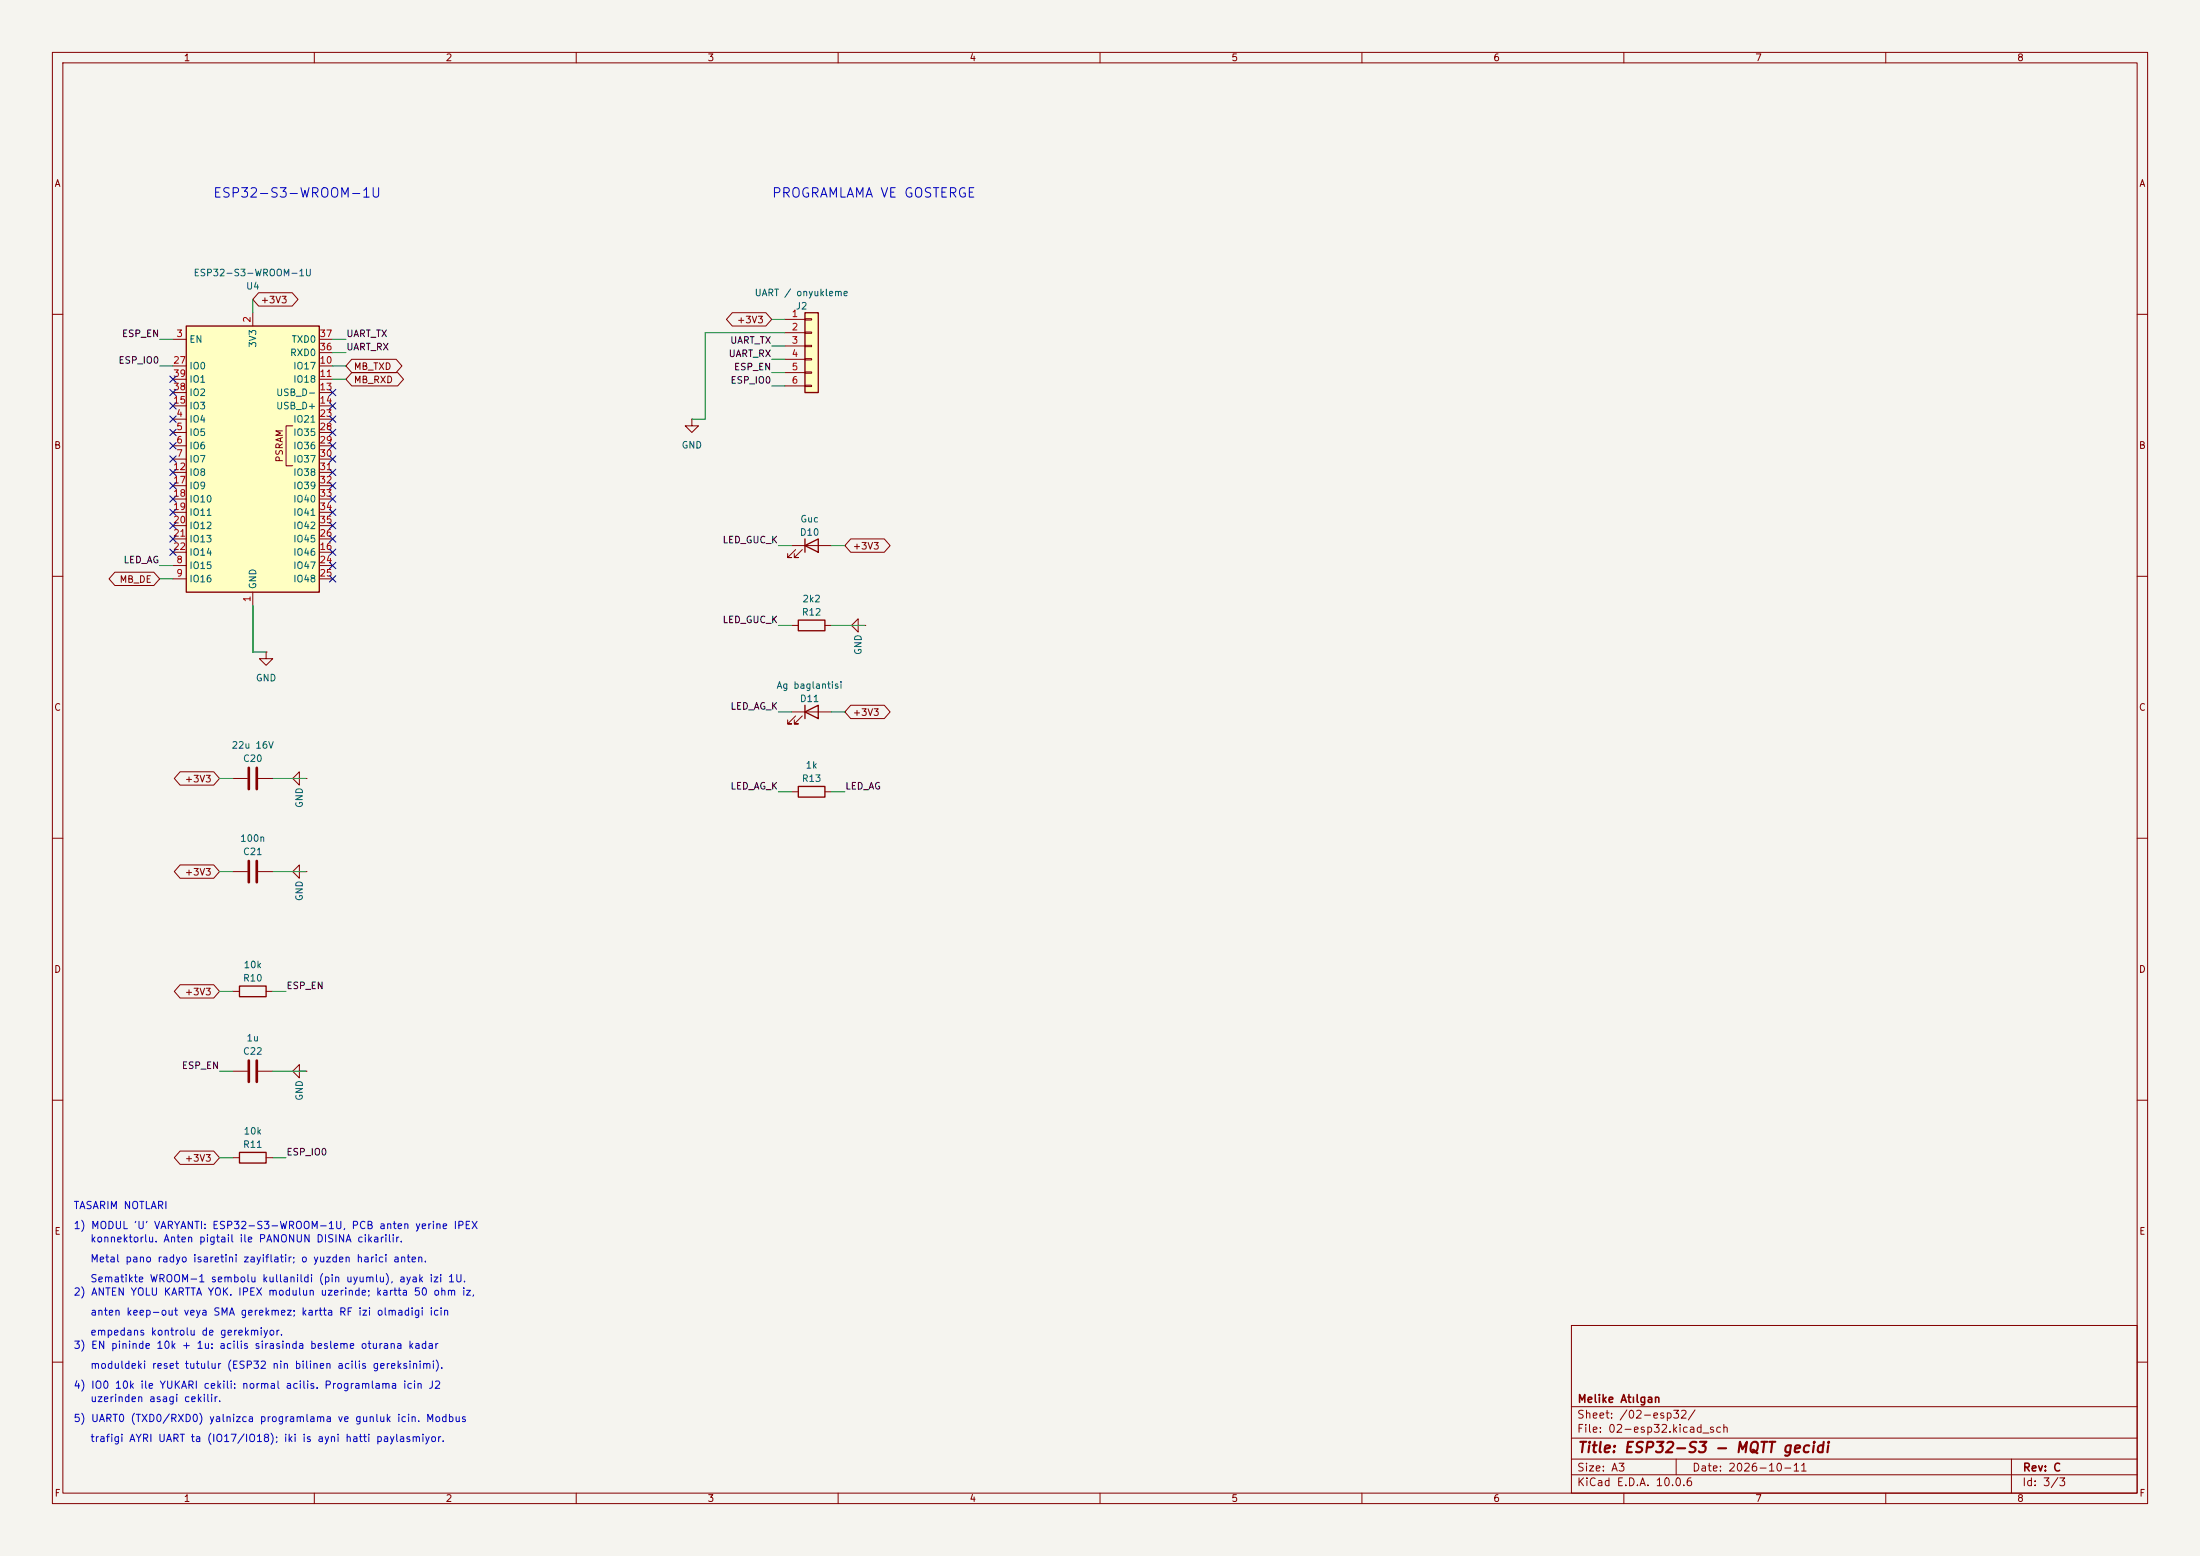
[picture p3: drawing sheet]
<svg xmlns="http://www.w3.org/2000/svg" width="420mm" height="297mm" viewBox="0 0 420 297" stroke-linecap="round" stroke-linejoin="round" font-family="sans-serif">
<path d="M0 0h420v297h-420z" fill="#f5f4ef" stroke="#f5f4ef" stroke-width=".19"/>
<g fill="none" stroke="#840000" stroke-width=".19">
<path d="M10 10h400v277h-400zM12 12h396v273h-396zM60 10v2M110 10v2M160 10v2M210 10v2M260 10v2M310 10v2M360 10v2M10 60h2M408 60h2M132.1 80v1.3h1.2l-1.2 1.3-1.3-1.3h1.3"/>
<path d="M132.1 80h.1M10 110h2M151.1 104.1h7.6M151.1 119.4h1.3M151.9 104.9l-1.5 1.5h.7h-.7v-.7M153.2 104.9l-1.6 1.5h.8h-.8v-.7M157.5 119.4h1.2M163.8 119.4v-1.3l-1.2 1.3 1.2 1.3v-1.3h1.3M165.1 119.4h.1M408 110h2M50.8 124.5v1.2h1.3l-1.3 1.3-1.3-1.3h1.3M50.8 124.5h.1"/>
<path d="M151.1 135.9h7.6M151.9 136.7l-1.5 1.5h.7h-.7v-.8M153.2 136.7l-1.6 1.5h.8h-.8v-.8M10 160h2M44.4 148.6h2.8M49.3 148.6h2.8M151.1 151.1h1.3M157.5 151.1h1.2M408 160h2M57.1 166.4v-1.3l-1.2 1.3 1.2 1.2v-1.2h1.3M58.4 166.4h.1M10 210h2"/>
<path d="M44.4 204.5h2.8M49.3 204.5h2.8M57.1 204.5v-1.3l-1.2 1.3 1.2 1.2v-1.2h1.3M58.4 204.5h.1M408 210h2M44.4 221h1.3M50.8 221h1.3M300 253h108v32h-108zM10 260h2M300 278.5h108M300 274.5h108M300 268.5h108"/>
<path d="M320 278.5v3M384 278.5v6.5M408 260h2M60 285v2M110 285v2M160 285v2M210 285v2M260 285v2M300 281.5h108M310 285v2M360 285v2"/>
</g>
<path d="M152.4 118.4h5.1v2h-5.1zM153.7 104.1l2.5-1.2v2.5zM153.7 102.9v2.5M153.7 135.9l2.5-1.3v2.6zM153.7 134.6v2.6M152.4 150.1h5.1v2h-5.1zM45.7 220h5.1v2h-5.1z" fill="none" stroke="#840000" stroke-width=".25"/>
<path d="M47.5 146.6v4M49 146.6v4M47.5 202.4v4.1M49 202.4v4.1" fill="none" stroke="#840000" stroke-width=".51"/>
<path d="M153.7 59.7h2.5v15.2h-2.5z" fill="#ffffc2"/>
<path d="M153.7 59.7h2.5v15.2h-2.5zM45.7 188.2h5.1v2h-5.1z" fill="none" stroke="#840000" stroke-width=".25"/>
<g fill="none" stroke="#840000" stroke-width=".19">
<path d="M149.9 61h3.8M149.9 63.5h3.8M149.9 66h3.8M149.9 68.6h3.8M149.9 71.1h3.8M149.9 73.7h3.8M153.7 60.8h1.2v.3h-1.2zM153.7 63.4h1.2v.2h-1.2zM153.7 65.9h1.2v.3h-1.2zM153.7 68.5h1.2v.2h-1.2zM153.7 71h1.2v.2h-1.2zM153.7 73.5h1.2v.3h-1.2z"/>
<path d="M57.1 148.6v-1.3l-1.2 1.3 1.2 1.3v-1.3h1.3M58.4 148.6h.1M44.4 166.4h2.8M49.3 166.4h2.8M44.4 189.2h1.3M50.8 189.2h1.3"/>
</g>
<path d="M47.5 164.3v4.1M49 164.3v4.1" fill="none" stroke="#840000" stroke-width=".51"/>
<path d="M35.6 62.2h25.4v50.8h-25.4z" fill="#ffffc2"/>
<path d="M35.6 62.2h25.4v50.8h-25.4z" fill="none" stroke="#840000" stroke-width=".25"/>
<g fill="none" stroke="#840000" stroke-width=".19">
<path d="M48.3 59.7v2.5M49.4 55.9h6.4l1.1 1.3-1.1 1.2h-6.4l-1.1-1.2zM139.8 59.7h6.4l1.1 1.3-1.1 1.2h-6.4l-1.1-1.2zM33 64.8h2.6M33 69.9h2.6M33 72.4h2.6M33 74.9h2.6M33 77.5h2.6M61 64.8h2.5M61 69.9h2.5M61 72.4h2.5M61 74.9h2.5"/>
<path d="M61 77.5h2.5M61 67.3h2.5M67.2 68.6h8.4l1.1 1.3-1.1 1.2h-8.4l-1.2-1.2zM67.2 71.1h8.7l1.1 1.3-1.1 1.3h-8.7l-1.2-1.3zM33 80h2.6M33 82.6h2.6M33 85.1h2.6M33 87.6h2.6M33 90.2h2.6M33 92.7h2.6M33 95.3h2.6M33 97.8h2.6"/>
<path d="M55.9 81.3h-1.3v7.6h1.3M61 80h2.5M61 82.6h2.5M61 85.1h2.5M61 87.6h2.5M61 90.2h2.5M61 92.7h2.5M61 95.3h2.5M61 97.8h2.5M21.9 109.2h7.5l1.1 1.3-1.1 1.3h-7.5l-1.1-1.3zM33 108h2.6M33 110.5h2.6"/>
<path d="M33 105.4h2.6M33 100.3h2.6M33 102.9h2.6M48.3 113v2.6M61 108h2.5M61 110.5h2.5M61 105.4h2.5M61 100.3h2.5M61 102.9h2.5M162.4 102.9h6.4l1.1 1.2-1.1 1.3h-6.4l-1.1-1.3zM162.4 134.6h6.4l1.1 1.3-1.1 1.3h-6.4l-1.1-1.3zM34.4 147.3h6.4l1.1 1.3-1.1 1.3h-6.4l-1.1-1.3z"/>
<path d="M34.4 165.1h6.4l1.1 1.3-1.1 1.2h-6.4l-1.1-1.2zM34.4 188h6.4l1.1 1.2-1.1 1.3h-6.4l-1.1-1.3zM34.4 219.7h6.4l1.1 1.3-1.1 1.3h-6.4l-1.1-1.3z"/>
</g>
<g fill="none" stroke="#009600" stroke-width=".19">
<path d="M48.3 57.2v2.5M30.5 64.8h2.5M30.5 69.9h2.5M63.5 64.8h2.5M63.5 69.9h2.5M63.5 72.4h2.5M63.5 67.3h2.5M147.3 61h2.6M147.3 68.6h2.6M147.3 66h2.6M147.3 71.1h2.6M147.3 73.7h2.6"/>
<path d="M149.9 63.5h-15.3v16.5h-2.5M30.5 108h2.5M30.5 110.5h2.5M48.3 115.6v8.9h2.5M148.6 104.1h2.5M148.6 119.4h2.5M158.7 104.1h2.6M158.7 119.4h6.4M148.6 135.9h2.5M158.7 135.9h2.6M41.9 148.6h2.5M52.1 148.6h6.3"/>
<path d="M148.6 151.1h2.5M158.7 151.1h2.6M41.9 166.4h2.5M52.1 166.4h6.3M41.9 189.2h2.5M52.1 189.2h2.5M41.9 204.5h2.5M52.1 204.5h6.3M41.9 221h2.5M52.1 221h2.5"/>
</g>
<g fill="none" stroke="#000084" stroke-width=".19">
<path d="M32.4 79.4l1.2 1.2M32.4 71.8l1.2 1.2M32.4 74.3l1.2 1.2M32.4 76.9l1.2 1.2M33.6 79.4l-1.2 1.2M33.6 71.8l-1.2 1.2M33.6 74.3l-1.2 1.2M33.6 76.9l-1.2 1.2M62.9 79.4l1.2 1.2M62.9 76.9l1.2 1.2M62.9 74.3l1.2 1.2M64.1 79.4l-1.2 1.2"/>
<path d="M64.1 76.9l-1.2 1.2M64.1 74.3l-1.2 1.2M32.4 81.9l1.2 1.3M32.4 97.2l1.2 1.2M32.4 94.6l1.2 1.3M32.4 92.1l1.2 1.2M32.4 89.6l1.2 1.2M32.4 87l1.2 1.2M32.4 99.7l1.2 1.2M32.4 84.5l1.2 1.2M33.6 81.9l-1.2 1.3M33.6 97.2l-1.2 1.2"/>
<path d="M33.6 94.6l-1.2 1.3M33.6 92.1l-1.2 1.2M33.6 89.6l-1.2 1.2M33.6 87l-1.2 1.2M33.6 99.7l-1.2 1.2M33.6 84.5l-1.2 1.2M62.9 81.9l1.2 1.3M62.9 89.6l1.2 1.2M62.9 87l1.2 1.2M62.9 99.7l1.2 1.2M62.9 97.2l1.2 1.2M62.9 84.5l1.2 1.2"/>
<path d="M62.9 94.6l1.2 1.3M62.9 92.1l1.2 1.2M64.1 81.9l-1.2 1.3M64.1 89.6l-1.2 1.2M64.1 87l-1.2 1.2M64.1 99.7l-1.2 1.2M64.1 97.2l-1.2 1.2M64.1 84.5l-1.2 1.2M64.1 94.6l-1.2 1.3M64.1 92.1l-1.2 1.2M32.4 104.8l1.2 1.2M32.4 102.3l1.2 1.2"/>
<path d="M33.6 104.8l-1.2 1.2M33.6 102.3l-1.2 1.2M62.9 102.3l1.2 1.2M62.9 109.9l1.2 1.2M62.9 107.3l1.2 1.3M62.9 104.8l1.2 1.2M64.1 102.3l-1.2 1.2M64.1 109.9l-1.2 1.2M64.1 107.3l-1.2 1.3M64.1 104.8l-1.2 1.2"/>
</g>
<text font-size="2" fill="#840000" x="301" y="277.8">Title: ESP32-S3 - MQTT gecidi</text>
<g font-size="1.8" fill="#0000c2">
<text x="40.6" y="38.2">ESP32-S3-WROOM-1U</text>
<text x="147.2" y="38.2">PROGRAMLAMA VE GOSTERGE</text>
</g>
<g font-size="1.5" fill="#840000">
<text x="301" y="268.1">Melike Atılgan</text>
<text x="300.9" y="273.8">File: 02-esp32.kicad_sch</text>
<text x="300.9" y="271.1">Sheet: /02-esp32/</text>
<text x="300.9" y="281.2">Size: A3</text>
<text x="322.9" y="281.2">Date: 2026-10-11</text>
<text x="386" y="281.2">Rev: C</text>
<text x="300.9" y="284">KiCad E.D.A. 10.0.6</text>
<text x="385.9" y="284">Id: 3/3</text>
</g>
<g font-size="1.4" fill="#0000c2">
<text x="13.9" y="231.1">TASARIM NOTLARI</text>
<text x="13.9" y="234.9">1) MODUL 'U' VARYANTI: ESP32-S3-WROOM-1U, PCB anten yerine IPEX</text>
<text x="17.1" y="237.5">konnektorlu. Anten pigtail ile PANONUN DISINA cikarilir.</text>
<text x="17.1" y="241.3">Metal pano radyo isaretini zayiflatir; o yuzden harici anten.</text>
<text x="17.1" y="245.1">Sematikte WROOM-1 sembolu kullanildi (pin uyumlu), ayak izi 1U.</text>
<text x="13.9" y="247.6">2) ANTEN YOLU KARTTA YOK. IPEX modulun uzerinde; kartta 50 ohm iz,</text>
<text x="17.1" y="251.5">anten keep-out veya SMA gerekmez; kartta RF izi olmadigi icin</text>
<text x="13.9" y="257.8">3) EN pininde 10k + 1u: acilis sirasinda besleme oturana kadar</text>
<text x="17.1" y="255.3">empedans kontrolu de gerekmiyor.</text>
<text x="17.1" y="261.6">moduldeki reset tutulur (ESP32 nin bilinen acilis gereksinimi).</text>
<text x="13.9" y="265.4">4) IO0 10k ile YUKARI cekili: normal acilis. Programlama icin J2</text>
<text x="17.1" y="268">uzerinden asagi cekilir.</text>
<text x="13.9" y="271.8">5) UART0 (TXD0/RXD0) yalnizca programlama ve gunluk icin. Modbus</text>
<text x="17.1" y="275.6">trafigi AYRI UART ta (IO17/IO18); iki is ayni hatti paylasmiyor.</text>
</g>
<g font-size="1.3" fill="#840000">
<text x="35" y="12">1</text>
<text x="85" y="12">2</text>
<text x="135" y="12">3</text>
<text x="185" y="12">4</text>
<text x="235" y="12">5</text>
<text x="285" y="12">6</text>
<text x="335" y="12">7</text>
<text x="385" y="12">8</text>
<text x="10.3" y="36">A</text>
<text x="408.3" y="36">A</text>
<text x="49.7" y="58.2">+3V3</text>
<text x="140.6" y="62">+3V3</text>
<text x="67.4" y="70.9">MB_TXD</text>
<text x="67.4" y="73.4">MB_RXD</text>
<text x="10.2" y="86">B</text>
<text x="54.3" y="88.4" transform="rotate(-90 54.3 88.4)">PSRAM</text>
<text x="408.2" y="86">B</text>
<text x="162.7" y="105.2">+3V3</text>
<text x="22.7" y="111.5">MB_DE</text>
<text x="10.2" y="136">C</text>
<text x="162.7" y="136.9">+3V3</text>
<text x="408.2" y="136">C</text>
<text x="35.2" y="149.6">+3V3</text>
<text x="35.2" y="167.4">+3V3</text>
<text x="10.2" y="186">D</text>
<text x="408.2" y="186">D</text>
<text x="35.2" y="190.3">+3V3</text>
<text x="35.2" y="222">+3V3</text>
<text x="10.3" y="236">E</text>
<text x="408.3" y="236">E</text>
<text x="10.3" y="286">F</text>
<text x="35" y="287">1</text>
<text x="85" y="287">2</text>
<text x="135" y="287">3</text>
<text x="185" y="287">4</text>
<text x="235" y="287">5</text>
<text x="285" y="287">6</text>
<text x="335" y="287">7</text>
<text x="385" y="287">8</text>
<text x="408.3" y="286">F</text>
</g>
<g font-size="1.3" fill="#006464">
<text x="36.9" y="53">ESP32-S3-WROOM-1U</text>
<text x="46.9" y="55.6">U4</text>
<text x="144" y="56.8">UART / onyukleme</text>
<text x="151.8" y="59.4">J2</text>
<text x="36" y="65.7">EN</text>
<text x="55.6" y="65.7">TXD0</text>
<text x="36" y="70.8">IO0</text>
<text x="49.2" y="66.5" transform="rotate(-90 49.2 66.5)">3V3</text>
<text x="55.3" y="68.3">RXD0</text>
<text x="55.9" y="70.8">IO17</text>
<text x="36" y="75.9">IO2</text>
<text x="36" y="73.4">IO1</text>
<text x="52.6" y="75.9">USB_D-</text>
<text x="55.9" y="73.4">IO18</text>
<text x="36" y="81">IO4</text>
<text x="36" y="83.5">IO5</text>
<text x="36" y="78.4">IO3</text>
<text x="52.6" y="78.4">USB_D+</text>
<text x="55.9" y="81">IO21</text>
<text x="55.9" y="83.5">IO35</text>
<text x="36" y="86.1">IO6</text>
<text x="36" y="88.6">IO7</text>
<text x="55.9" y="86.1">IO36</text>
<text x="55.9" y="88.6">IO37</text>
<text x="130" y="85.9">GND</text>
<text x="36" y="91.1">IO8</text>
<text x="36" y="93.7">IO9</text>
<text x="55.9" y="91.1">IO38</text>
<text x="55.9" y="93.7">IO39</text>
<text x="36" y="96.2">IO10</text>
<text x="36" y="98.8">IO11</text>
<text x="36" y="101.3">IO12</text>
<text x="55.9" y="96.2">IO40</text>
<text x="55.9" y="98.8">IO41</text>
<text x="55.9" y="101.3">IO42</text>
<text x="152.7" y="100">Guc</text>
<text x="36" y="103.8">IO13</text>
<text x="36" y="106.4">IO14</text>
<text x="55.9" y="106.4">IO46</text>
<text x="55.9" y="103.8">IO45</text>
<text x="152.6" y="102.6">D10</text>
<text x="36" y="108.9">IO15</text>
<text x="36" y="111.5">IO16</text>
<text x="49.2" y="112.5" transform="rotate(-90 49.2 112.5)">GND</text>
<text x="55.9" y="108.9">IO47</text>
<text x="55.9" y="111.5">IO48</text>
<text x="153" y="117.8">R12</text>
<text x="153.1" y="115.3">2k2</text>
<text x="164.8" y="125.1" transform="rotate(-90 164.8 125.1)">GND</text>
<text x="48.7" y="130.4">GND</text>
<text x="148.1" y="131.8">Ag baglantisi</text>
<text x="152.6" y="134.3">D11</text>
<text x="44.1" y="143.2">22u 16V</text>
<text x="46.3" y="145.7">C20</text>
<text x="153" y="149.6">R13</text>
<text x="153.7" y="147">1k</text>
<text x="58.1" y="154.3" transform="rotate(-90 58.1 154.3)">GND</text>
<text x="45.7" y="161">100n</text>
<text x="46.3" y="163.5">C21</text>
<text x="58.1" y="172.1" transform="rotate(-90 58.1 172.1)">GND</text>
<text x="46.4" y="185.1">10k</text>
<text x="46.3" y="187.7">R10</text>
<text x="46.3" y="201.6">C22</text>
<text x="47" y="199.1">1u</text>
<text x="58.1" y="210.2" transform="rotate(-90 58.1 210.2)">GND</text>
<text x="46.3" y="219.4">R11</text>
<text x="46.4" y="216.9">10k</text>
</g>
<g font-size="1.3" fill="#0f0f0f">
<text x="23.2" y="64.6">ESP_EN</text>
<text x="66" y="64.6">UART_TX</text>
<text x="139.3" y="65.9">UART_TX</text>
<text x="22.5" y="69.7">ESP_IO0</text>
<text x="66" y="67.2">UART_RX</text>
<text x="139" y="68.5">UART_RX</text>
<text x="140" y="71">ESP_EN</text>
<text x="139.4" y="73.5">ESP_IO0</text>
<text x="23.5" y="107.8">LED_AG</text>
<text x="137.8" y="104">LED_GUC_K</text>
<text x="137.8" y="119.3">LED_GUC_K</text>
<text x="139.4" y="135.8">LED_AG_K</text>
<text x="139.4" y="151">LED_AG_K</text>
<text x="161.3" y="151">LED_AG</text>
<text x="54.6" y="189.1">ESP_EN</text>
<text x="34.6" y="204.3">ESP_EN</text>
<text x="54.6" y="220.9">ESP_IO0</text>
</g>
<g font-size="1.3" fill="#a90000">
<text x="33.6" y="64.6">3</text>
<text x="48.1" y="61.7" transform="rotate(-90 48.1 61.7)">2</text>
<text x="60.9" y="64.6">37</text>
<text x="151" y="60.8">1</text>
<text x="151" y="63.4">2</text>
<text x="151" y="65.9">3</text>
<text x="33" y="69.7">27</text>
<text x="60.9" y="69.7">10</text>
<text x="60.9" y="67.2">36</text>
<text x="151" y="68.4">4</text>
<text x="151" y="71">5</text>
<text x="33" y="77.3">15</text>
<text x="33" y="74.8">38</text>
<text x="33" y="72.3">39</text>
<text x="60.9" y="72.3">11</text>
<text x="60.9" y="74.8">13</text>
<text x="60.9" y="77.3">14</text>
<text x="151" y="73.5">6</text>
<text x="33.6" y="79.9">4</text>
<text x="33.6" y="82.4">5</text>
<text x="60.9" y="79.9">23</text>
<text x="60.9" y="82.4">28</text>
<text x="33.6" y="85">6</text>
<text x="33.6" y="87.5">7</text>
<text x="60.9" y="85">29</text>
<text x="60.9" y="87.5">30</text>
<text x="33" y="90">12</text>
<text x="33" y="92.6">17</text>
<text x="33" y="95.1">18</text>
<text x="60.9" y="90">31</text>
<text x="60.9" y="92.6">32</text>
<text x="60.9" y="95.1">33</text>
<text x="33" y="97.7">19</text>
<text x="33" y="100.2">20</text>
<text x="60.9" y="97.7">34</text>
<text x="60.9" y="100.2">35</text>
<text x="33" y="102.7">21</text>
<text x="33" y="105.3">22</text>
<text x="33.6" y="107.8">8</text>
<text x="60.9" y="105.3">16</text>
<text x="60.9" y="107.8">24</text>
<text x="60.9" y="102.7">26</text>
<text x="33.6" y="110.4">9</text>
<text x="60.9" y="110.4">25</text>
<text x="48.1" y="115" transform="rotate(-90 48.1 115)">1</text>
</g>
</svg>
